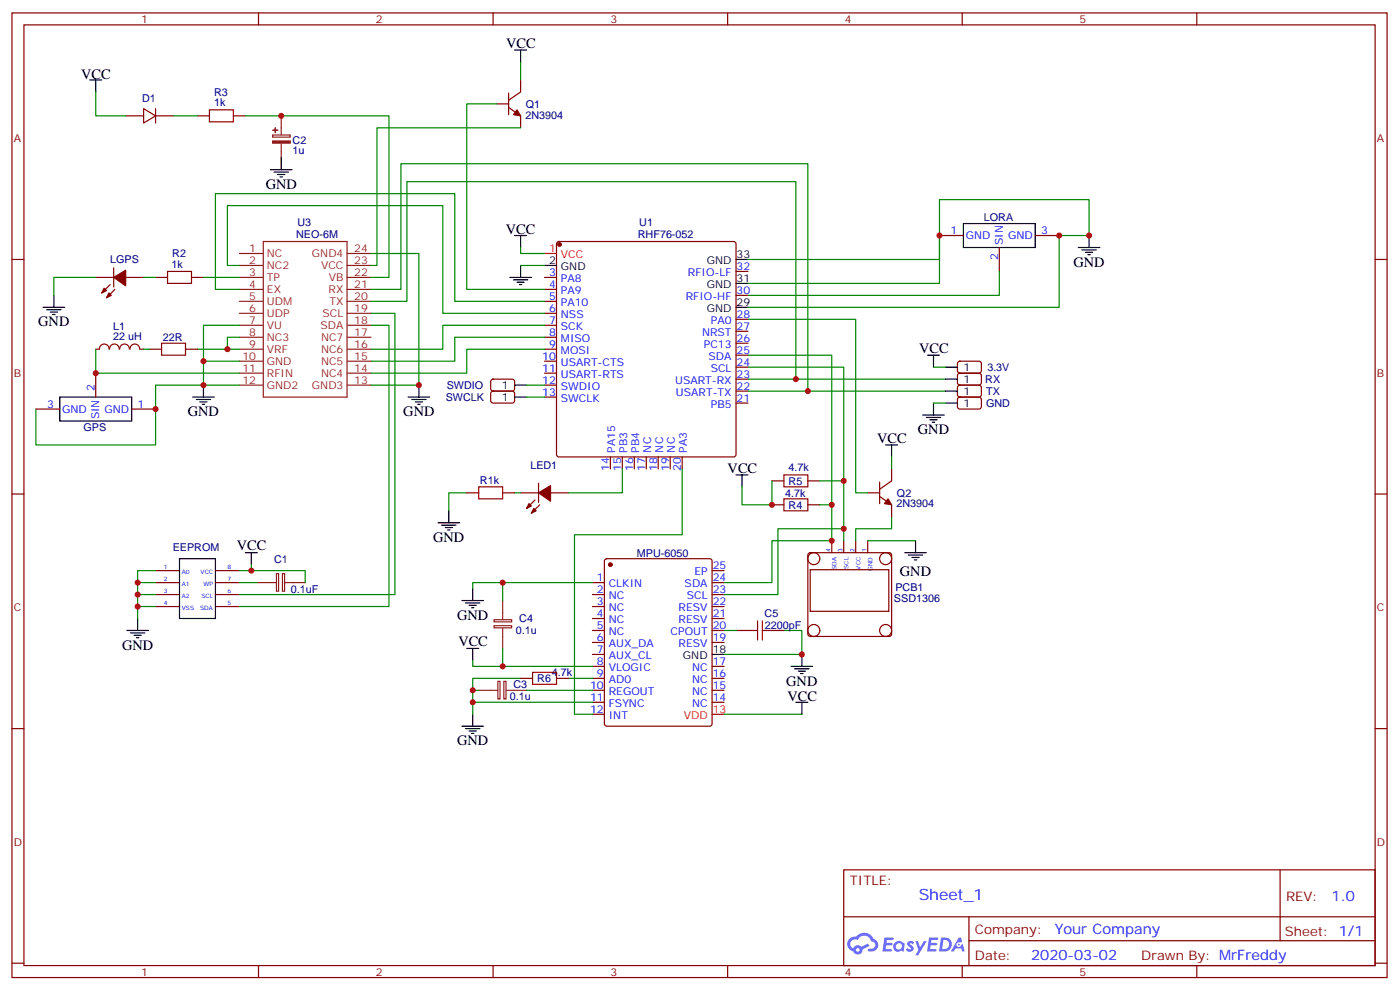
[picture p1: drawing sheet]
<svg xmlns="http://www.w3.org/2000/svg" width="413mm" height="292mm" viewBox="0 0 413 292" stroke-linecap="round" stroke-linejoin="round" font-family="sans-serif">
<g fill="none" stroke="#870000" stroke-width=".35">
<path d="M3.5 3.8h405.4v284.3h-405.4zM7.1 7.3h398.2v277.3h-398.2zM76.2 3.8v3.5M145.3 3.8v3.5M214.5 3.8v3.5M283.6 3.8v3.5M352.8 3.8v3.5M3.5 76.5h3.6M405.3 76.5h3.6M3.5 145.6h3.6M405.3 145.6h3.6M3.5 214.8h3.6"/>
<path d="M405.3 214.8h3.6M248.7 256.4h156.6v28.2h-156.6zM377.3 256.4v20.9M248.7 270.2h156.5M285.6 277.3h119.6M285.6 270.2v14.2M3.5 283.9h3.6M76.2 284.6v3.5M145.3 284.6v3.5M214.5 284.6v3.5M283.6 284.6v3.5M352.8 284.6v3.5"/>
<path d="M405.3 283.9h3.6"/>
</g>
<g fill="#5487ff">
<path d="M267.7 277.6a1.22 1.22 0 0 1 1.7 .2l-.4 .6a.47 .47 0 0 0-.3-.4 .47 .47 0 0 0-.5 .2l.1 .2a1.14 1.14 0 0 1 .8 1.8 1.14 1.14 0 0 1-1.9 0l-.2-.2 .5-.6 .7 .5a.29 .29 0 0 0 .3-.3 .29 .29 0 0 0-.2-.3 1.04 1.04 0 0 1-.6-1.7z"/>
<path d="M260.7 276.3h2.4l.3 .2-.2 .5-1.8 .1-.1 .8h1.5l.3 .4-.3 .4h-1.6l-.2 1.1h1.7l.2 .3-.2 .3-2.6 .1z"/>
<path d="M273.8 276.3h2.4l.3 .2-.1 .5-1.8 .1-.2 .8h1.6l.3 .4-.4 .4h-1.6l-.1 1.1h1.7l.2 .3-.2 .3-2.6 .1z"/>
<path d="M282.6 276.3h.7l.3 1.3-.6 .3a.69 .69 0 0 0-1 .3 .69 .69 0 0 0 .4 .9 .69 .69 0 0 0 .9-.6l.5-.2 .6 2.2h-.8l-.2-.9h-1.8l-.5 .9h-.8z"/>
<path d="M269.8 277.4h.8l.6 1.8 1.1-1.8h.9l-2.6 4.2h-.8l.9-1.5z"/>
<path d="M277.4 276.3l-.6 4.2h1.3a2.11 2.11 0 0 0 2.5-2.1 2.11 2.11 0 0 0-2.5-2.1zM278.1 277.1a1.39 1.39 0 0 1 1.7 1.4 1.39 1.39 0 0 1-1.8 1.3h-.3z"/>
<path d="M263.7 277.9a1.54 1.54 0 0 0-.1 2.2 1.54 1.54 0 0 0 2.2 .1l.6 .3 .3-2.3-.2-.3h-.4a1.49 1.49 0 0 0-2.4 0zM264 278.9a.94 .94 0 0 1 1.8 0 .94 .94 0 0 1-1.8 0z"/>
<path d="M250.4 276.7a2.18 2.18 0 0 0 1.1 3.7 1.44 1.44 0 0 0 1.6 .9 1.44 1.44 0 0 0 1.2-1.4l2-1.1-.5-.7-1.9 1a1.47 1.47 0 0 0-2.4 .4 1.39 1.39 0 0 1-.7-1.9 1.39 1.39 0 0 1 2-.5 2.12 2.12 0 0 1 2.2-1.3 2.12 2.12 0 0 1 1.9 1.7 1.14 1.14 0 0 1 1.1 1.4 1.14 1.14 0 0 1-1.7 .7 .43 .43 0 0 0-.5 .4 .43 .43 0 0 0 .4 .5 1.98 1.98 0 0 0 2.5-1.2 1.98 1.98 0 0 0-1.2-2.6 3.1 3.1 0 0 0-5.3-.6l-.9 .1zM252.3 280a.55 .55 0 0 1 1.1 0 .55 .55 0 0 1-1.1 0z"/>
<circle cx="282.6" cy="278.4" r=".26"/>
</g>
<g fill="none" stroke="#870000" stroke-width=".35">
<path d="M37 34.1h5.3M42.3 32l3.6 2.1-3.6 2.2zM45.9 34.1h5.3M45.9 32v4.3M58.2 34.1h3.5M68.8 34.1h3.5M146.4 30.6h3.5M149.9 31.7l3.6 2.4v3.6M149.9 27.4v6.4M153.5 23.6v3.5l-3.6 2.5M33.5 79v5.6M164.3 71.4l.4-.2h51.6l.5 .2 .2 .5v62.1l-.3 .5-.4 .2h-51.6l-.5-.2-.2-.5v-62.1z"/>
<path d="M276.9 69.4h7.1M294.6 73v7M305.2 69.4h7M28.2 81.8h5.3M32.5 83.9l-2.5 2.5M33.9 85.3l-2.5 2.5M37 81.8h5.3M45.9 81.8h3.5M56.4 81.8h3.6M160.5 81.8h3.5M160.5 85.3h3.5M160.5 88.8h3.5"/>
<path d="M160.5 92.4h3.5M160.5 95.9h3.5M160.5 99.4h3.5M217 97.6h3.5M217 94.1h3.5M217 87.1h3.5M217 80h3.5M28.2 102.9h1.1M28.2 110v7.1M29.3 102.9a1.41 1.41 0 0 1 1.4-1.5 1.41 1.41 0 0 1 1.4 1.5M32.3 102.9a1.41 1.41 0 0 1 1.4-1.5 1.41 1.41 0 0 1 1.4 1.5M35.3 102.9a1.41 1.41 0 0 1 1.4-1.5 1.41 1.41 0 0 1 1.4 1.5"/>
<path d="M38.3 102.9a1.41 1.41 0 0 1 1.5-1.5 1.41 1.41 0 0 1 1.4 1.5M41.3 102.9h1M44.1 102.9h3.5M54.7 102.9h3.5M144.9 112l.4-.2h6l.4 .7-.1 2.4-.6 .4-5.9-.1-.5-.6v-2.1zM144.9 115.5l.4-.2h6l.4 .7-.1 2.4-.6 .4-5.9-.1-.5-.6v-2.1zM160.5 102.9h3.5M160.5 106.5h3.5M160.5 110h3.5M160.5 113.5h3.5M160.5 117.1h3.5M217 118.8h3.5"/>
<path d="M217 115.3h3.5M217 111.8h3.5M217 108.2h3.5M217 104.7h3.5M217 101.2h3.5M282.5 110.2l.4-.2 5.9 .1 .5 .6-.1 2.4-.6 .4h-5.9l-.5-.7v-2.1zM282.5 113.7l.4-.2 5.9 .1 .5 .6-.1 2.4-.6 .5-5.9-.1-.5-.7v-2.1zM282.5 106.7l.4-.2h5.9l.5 .7-.1 2.4-.6 .4-5.9-.1-.5-.6v-2.1zM282.5 117.3l.4-.2h5.9l.5 .7-.1 2.3-.6 .5-5.9-.1-.5-.6v-2.1zM10.6 120.6h7M38.8 120.6h7.1M179.9 134.7v3.5"/>
<path d="M183.4 134.7v3.5M187 134.7v3.5M190.5 134.7v3.5M194 134.7v3.5M197.6 134.7v3.5M201.1 134.7v3.5M262.8 138.2v3.5l-3.5 2.5M137.6 145.3h3.5M148.2 145.3h3.5M153.5 145.3h5.2M157.7 147.4l-2.5 2.5M158.7 142.5v5.6"/>
<path d="M159.1 148.8l-2.5 2.5M162.3 145.3h5.3M227.5 148.8h3.6M227.5 141.7h3.6M238.1 148.8h3.6M238.1 141.7h3.6M245.2 159.4v3.5M248.7 159.4v3.5M252.2 159.4v3.5M255.8 159.4v3.5M255.8 145.3h3.5M259.3 146.3l3.5 2.5v3.5"/>
<path d="M259.3 142.1v6.3M45.9 171.7h7M45.9 175.3h7M45.9 178.8h7M45.9 168.2h7M63.5 171.7h7.1M63.5 175.3h7.1M63.5 178.8h7.1M63.5 168.2h7.1M174.6 171.7h3.6M174.6 175.3h3.6M174.6 178.8h3.6"/>
<path d="M178.4 164.9l.5-.2h30.3l.6 .4 .1 48.3-.5 .6-30.5 .1-.7-.5v-48.2zM209.9 171.7h3.5M209.9 175.3h3.5M209.9 178.8h3.5M209.9 168.2h3.5M238.4 163.1l.4-.2h23.3l.5 .2 .2 .5v23.3l-.2 .5-.5 .2h-23.3l-.5-.2-.2-.5v-23.3zM238.8 167.9h23.2v12.3h-23.2zM153.5 200h3.5M164 200h3.6M174.6 182.3h3.6M174.6 185.8h3.6M174.6 189.4h3.6"/>
<path d="M174.6 192.9h3.6M174.6 196.4h3.6M174.6 200h3.6M209.9 182.3h3.5M209.9 185.8h3.5M209.9 189.4h3.5M209.9 196.4h3.5M209.9 200h3.5M217 185.8h3.5M227.5 185.8h3.6M174.6 203.5h3.6M174.6 207h3.6"/>
<path d="M174.6 210.5h3.6M209.9 203.5h3.5M209.9 207h3.5"/>
<circle cx="239.9" cy="164.7" r="1.76"/>
<circle cx="261.1" cy="164.7" r="1.76"/>
<circle cx="239.9" cy="185.8" r="1.76"/>
<circle cx="261.1" cy="185.8" r="1.76"/>
</g>
<g fill="#870000" stroke="#870000" stroke-width=".35">
<path d="M155.9 148.4l.7 .8-1.4 .7z"/>
<path d="M157.3 149.9l.7 .7-1.4 .7z"/>
<path d="M158.7 145.3l3.6-2.1v4.5z"/>
<path d="M30.7 84.9l.7 .8-1.4 .7z"/>
<path d="M32.1 86.4l.7 .7-1.4 .7z"/>
<path d="M33.5 81.8l3.5-2.1v4.5z"/>
<path d="M152.4 32.4l1.1 1.7-2.2-.3z"/>
<path d="M261.8 147l1 1.8-2.1-.4z"/>
<circle cx="164.9" cy="72.1" r=".53"/>
<circle cx="179.9" cy="166.4" r=".53"/>
</g>
<path d="M160.5 74.7h3.5M209.9 210.5h3.5" fill="none" stroke="#f00" stroke-width=".35"/>
<g fill="none" stroke="#000" stroke-width=".35">
<path d="M151.7 14.7h3.5M153.5 14.7v3.6M26.5 23.6h3.5M28.2 23.6v3.5M79.7 50h6.4M80.8 50.7h4.2M81.8 51.4h2.2M82.5 52.1h.8M82.9 46.5v3.5M151.7 69.4h3.5M153.5 69.4v3.6M153.5 78.2v3.6"/>
<path d="M160.5 78.2h3.5M217 76.5h3.5M284 65.9h21.2v7.1h-21.2zM317.9 73h6.3M318.9 73.7h4.2M320 74.4h2.1M320.7 75.1h.7M321 69.4v3.6M12.7 90.6h6.3M13.8 91.3h4.2M14.8 92h2.1M15.5 92.7h.7"/>
<path d="M15.9 87.1v3.5M150.3 81.8h6.3M151.3 82.5h4.3M152.4 83.2h2.1M153.1 83.9h.7M217 90.6h3.5M217 83.5h3.5M17.6 117.1h21.2v7h-21.2zM56.8 117.1h6.3M57.9 117.8h4.2M58.9 118.5h2.1M59.6 119.2h.7"/>
<path d="M60 113.5v3.6M120.3 117.1h6.3M121.4 117.8h4.2M122.4 118.5h2.1M123.1 119.2h.7M123.5 113.5v3.6M151.7 113.5h3.5M151.7 117.1h3.5M273.4 104.7h3.5M275.2 104.7v3.5M275.2 118.8v3.5M278.7 111.8h3.5"/>
<path d="M278.7 115.3h3.5M278.7 108.2h3.5M278.7 118.8h3.5M217 140h3.5M218.7 140v3.5M261.1 131.2h3.5M262.8 131.2v3.5M272 122.3h6.3M273 123h4.3M274.1 123.8h2.1M274.8 124.5h.7M129.1 154.1h6.4"/>
<path d="M130.2 154.8h4.2M131.2 155.5h2.1M131.9 156.2h.7M132.3 150.6v3.5M269.9 159.4v3.5M52.9 164.7h10.6v17.6h-10.6zM72.3 162.9h3.5M74.1 162.9v3.5M136.2 177h6.3M137.2 177.7h4.3M138.3 178.4h2.1M139 179.1h.7"/>
<path d="M139.3 173.5v3.5M266.7 162.9h6.3M267.8 163.6h4.2M268.8 164.3h2.1M269.5 165h.7M37.4 185.8h6.3M38.5 186.5h4.2M39.5 187.3h2.1M40.2 188h.7M40.6 182.3v3.5M137.6 191.1h3.5M139.3 191.1v3.6"/>
<path d="M209.9 192.9h3.5M233.2 196.4h6.3M234.2 197.1h4.3M235.3 197.8h2.1M236 198.5h.7M236.4 192.9v3.5M136.2 214.1h6.3M137.2 214.8h4.3M138.3 215.5h2.1M139 216.2h.7M139.3 210.5v3.6M234.6 207h3.5"/>
<path d="M236.4 207v3.5"/>
</g>
<g fill="none" stroke="#8c2424" stroke-width=".35">
<path d="M80.4 39.8h5.1v.6h-5.1zM82.9 34.1v5.7M82.9 42.3v6M70.6 74.7h7M70.6 78.2h7M77.6 71.2h24.7v45.9h-24.7zM102.3 74.7h7.1M102.3 78.2h7.1M70.6 85.3h7M70.6 99.4h7M70.6 92.4h7M70.6 95.9h7"/>
<path d="M70.6 81.8h7M70.6 88.8h7M102.3 85.3h7.1M102.3 99.4h7.1M102.3 92.4h7.1M102.3 95.9h7.1M102.3 81.8h7.1M102.3 88.8h7.1M70.6 106.5h7M70.6 113.5h7M70.6 110h7M70.6 102.9h7"/>
<path d="M102.3 106.5h7.1M102.3 113.5h7.1M102.3 110h7.1M102.3 102.9h7.1M75.8 171.7h5.7M81.5 169.1h.6v5.2h-.6zM83.3 169.1h.6v5.2h-.6zM84 171.7h6M148.2 177v5.7M145.6 184.4h5.2v.7h-5.2zM145.6 182.7h5.2v.6h-5.2zM148.2 185.1v6"/>
<path d="M141.1 203.5h5.7M146.8 200.8h.6v5.2h-.6zM148.5 200.8h.7v5.2h-.7zM149.2 203.5h6"/>
</g>
<g fill="none" stroke="#008700" stroke-width=".35">
<path d="M153.5 18.3v5.3M28.2 27.1v7h8.8M51.2 34.1h7M72.3 34.1h42.4v47.7h-5.3M146.4 30.6h-8.8v54.7h22.9M153.5 37.7h-42.4v40.5h-1.7M70.6 78.2h-3.6v-17.6h63.5v31.8h30M109.4 74.7h14.1v38.8h-14.1M153.5 73v1.7h7M153.5 78.2h7M276.9 69.4v-10.6h44.1v10.6h-8.8v21.2h-91.7M276.9 69.4v7.1h-56.4"/>
<path d="M276.9 69.4v14.1h-56.4M28.2 81.8h-12.3v5.3M42.3 81.8h3.6M60 81.8h10.6M70.6 99.4h-3.6v3.5M70.6 95.9h-10.6v10.6M70.6 85.3h-7.1v-28.2h70.6v31.7h26.4M109.4 88.8h10.5v-35.2h114.7v58.2h-14.1M109.4 85.3h8.8v-37h119.9v67h40.6M109.4 95.9h5.3v82.9h-44.1M109.4 92.4h7v82.9h-45.8M160.5 99.4h-26.4v7.1h-24.7"/>
<path d="M160.5 95.9h-30v7h-21.1M220.5 94.1h31.7v51.2h3.6M294.6 80v7.1h-74.1M28.2 102.9v7.1h42.4M42.3 102.9h1.8M58.2 102.9h12.4M70.6 113.5h-24.7v17.7h-35.3v-10.6M70.6 106.5h-10.6v7M155.2 113.5h5.3M155.2 117.1h5.3M160.5 102.9h-22.9v7.1h-28.2M220.5 108.2h28.2v51.2"/>
<path d="M220.5 104.7h24.7v54.7h-17.7v12.3h-14.1M220.5 115.3h17.6M234.6 111.8h44.1M275.2 118.8h3.5M275.2 108.2h3.5M183.4 138.2v7.1h-15.8M201.1 138.2v19.4h-31.8v52.9h5.3M262.8 134.7v3.5M137.6 145.3h-5.3v5.3M151.7 145.3h1.8M227.5 141.7v7.1h-8.8v-5.3M241.7 148.8h3.5"/>
<path d="M241.7 141.7h7M248.7 155.9h-19.4v19.4h-15.9M255.8 159.4h14.1M262.8 152.3v3.6h-10.6v3.5M40.6 171.7h5.3M40.6 175.3h5.3M40.6 178.8h5.3M45.9 168.2h-5.3v14.1M70.6 168.2h19.4v3.5M70.6 171.7h5.2M74.1 166.4v1.8M148.2 171.7h-8.9v1.8"/>
<path d="M174.6 171.7h-26.4v5.3M139.3 194.7v1.7h35.3M148.2 191.1v5.3M153.5 200h-14.2v3.5M167.6 200h7M213.4 185.8h3.6M231.1 185.8h5.3v7.1h-23M141.1 203.5h-1.8v3.5M155.2 203.5h19.4M174.6 207h-35.3v3.5M213.4 210.5h23"/>
</g>
<path d="M61.7 32.4h7.1v3.5h-7.1zM49.4 80h7v3.5h-7zM47.6 101.2h7.1v3.5h-7.1zM231.1 140h7v3.5h-7zM141.1 143.5h7.1v3.5h-7.1zM231.1 147h7v3.6h-7zM157 198.2h7v3.5h-7zM220.5 185.8h2.8M223.3 183v5.7M224.7 185.8h2.8M224.7 183v5.7" fill="none" stroke="#a10000" stroke-width=".35"/>
<g fill="#8c2424" stroke="#8c2424" stroke-width=".35">
<path d="M80.4 41.6h5.1v.6h-5.1z"/>
<path d="M80.4 38.4h1.4z"/>
<path d="M81.1 37.7l.1 1.4z"/>
</g>
<g fill="#c00">
<circle cx="82.9" cy="34.1" r=".88"/>
<circle cx="248.7" cy="141.7" r=".88"/>
<circle cx="148.2" cy="196.4" r=".88"/>
<circle cx="139.3" cy="207" r=".88"/>
<circle cx="60" cy="106.5" r=".88"/>
<circle cx="67" cy="102.9" r=".88"/>
<circle cx="40.6" cy="175.3" r=".88"/>
<circle cx="74.1" cy="168.2" r=".88"/>
<circle cx="45.9" cy="120.6" r=".88"/>
<circle cx="28.2" cy="110" r=".88"/>
<circle cx="238.1" cy="115.3" r=".88"/>
<circle cx="312.2" cy="69.4" r=".88"/>
<circle cx="276.9" cy="69.4" r=".88"/>
<circle cx="321" cy="69.4" r=".88"/>
<circle cx="234.6" cy="111.8" r=".88"/>
<circle cx="60" cy="113.5" r=".88"/>
<circle cx="40.6" cy="171.7" r=".88"/>
<circle cx="40.6" cy="178.8" r=".88"/>
<circle cx="123.5" cy="113.5" r=".88"/>
<circle cx="245.2" cy="159.4" r=".88"/>
<circle cx="248.7" cy="155.9" r=".88"/>
<circle cx="148.2" cy="171.7" r=".88"/>
<circle cx="245.2" cy="148.8" r=".88"/>
<circle cx="227.5" cy="148.8" r=".88"/>
<circle cx="236.4" cy="192.9" r=".88"/>
<circle cx="139.3" cy="203.5" r=".88"/>
</g>
<text font-size="4.6" fill="#00f" x="270.8" y="265.4">Sheet_1</text>
<g font-size="4.2">
<text x="149.2" y="14">VCC</text>
<text x="23.9" y="23.2">VCC</text>
<text x="78.3" y="55.7">GND</text>
<text x="149.1" y="69.1">VCC</text>
<text x="316.4" y="78.6">GND</text>
<text x="11.3" y="96.2">GND</text>
<text x="270.9" y="104">VCC</text>
<text x="55.4" y="122.7">GND</text>
<text x="118.9" y="122.7">GND</text>
<text x="258.6" y="130.5">VCC</text>
<text x="270.6" y="128">GND</text>
<text x="214.5" y="139.3">VCC</text>
<text x="127.7" y="159.7">GND</text>
<text x="69.8" y="162.2">VCC</text>
<text x="265.3" y="169.6">GND</text>
<text x="134.8" y="182.7">GND</text>
<text x="36" y="191.5">GND</text>
<text x="135.1" y="190.4">VCC</text>
<text x="231.8" y="202.1">GND</text>
<text x="232.1" y="206.7">VCC</text>
<text x="134.8" y="219.7">GND</text>
</g>
<g font-size="4.2" fill="#00f">
<text x="392.5" y="265.7">1.0</text>
<text x="310.9" y="275.2">Your Company</text>
<text x="304" y="283">2020-03-02</text>
</g>
<g font-size="3.9" fill="#800">
<text x="250.5" y="261">TITLE:</text>
<text x="379.1" y="265.7">REV:</text>
<text x="287.4" y="275.2">Company:</text>
<text x="378.7" y="275.8">Sheet: 1/1</text>
<text x="287.4" y="282.9">Date:</text>
<text x="336.4" y="282.9">Draw</text>
<text x="346.6" y="282.9">n By: MrFreddy</text>
</g>
<g font-size="3.2" fill="#800">
<text x="41.6" y="6.8">1</text>
<text x="110.8" y="6.8">2</text>
<text x="179.9" y="6.8">3</text>
<text x="249.1" y="6.8">4</text>
<text x="318.2" y="6.8">5</text>
<text x="4.1" y="41.9">A</text>
<text x="405.9" y="41.9">A</text>
<text x="4.1" y="111.1">B</text>
<text x="405.9" y="111.1">B</text>
<text x="4.1" y="180.2">C</text>
<text x="405.9" y="180.2">C</text>
<text x="4.1" y="249.3">D</text>
<text x="405.9" y="249.3">D</text>
<text x="41.6" y="287.6">1</text>
<text x="110.8" y="287.6">2</text>
<text x="179.9" y="287.6">3</text>
<text x="249.1" y="287.6">4</text>
<text x="318.2" y="287.6">5</text>
</g>
<g font-size="3.2" fill="#000080">
<text x="63.1" y="28.2">R3</text>
<text x="41.9" y="30">D1</text>
<text x="63.1" y="31.3">1k</text>
<text x="154.9" y="34.9">2N3904</text>
<text x="155" y="31.8">Q1</text>
<text x="86.3" y="45.5">1u</text>
<text x="86.3" y="42.4">C2</text>
<text x="290" y="65.3">LORA</text>
<text x="87.3" y="70">NEO-6M</text>
<text x="87.7" y="66.7">U3</text>
<text x="188" y="70">RHF76-052</text>
<text x="188.4" y="66.7">U1</text>
<text x="32.5" y="77.6">LGPS</text>
<text x="50.8" y="75.7">R2</text>
<text x="50.5" y="79">1k</text>
<text x="33.3" y="100.4">22 uH</text>
<text x="33.3" y="97.2">L1</text>
<text x="48" y="100.6">22R</text>
<text x="290.4" y="112.9">RX</text>
<text x="291" y="109.4">3.3V</text>
<text x="131.4" y="118.2">SWCLK</text>
<text x="131.7" y="114.7">SWDIO</text>
<text x="290.7" y="116.4">TX</text>
<text x="290.7" y="120">GND</text>
<text x="24.6" y="127.1">GPS</text>
<text x="141.5" y="142.8">R1k</text>
<text x="156.3" y="138.2">LED1</text>
<text x="232.5" y="138.9">4.7k</text>
<text x="232.5" y="142.9">R5</text>
<text x="231.5" y="146.4">4.7k</text>
<text x="232.5" y="149.9">R4</text>
<text x="264.2" y="149.6">2N3904</text>
<text x="264.4" y="146.5">Q2</text>
<text x="50.9" y="162.3">EEPROM</text>
<text x="80.8" y="165.9">C1</text>
<text x="187.8" y="164.1">MPU-6050</text>
<text x="85.8" y="174.7">0.1uF</text>
<text x="263.5" y="177.5">SSD1306</text>
<text x="263.9" y="174.2">PCB1</text>
<text x="153.1" y="183.4">C4</text>
<text x="225.4" y="181.8">C5</text>
<text x="225.5" y="185.3">2200pF</text>
<text x="152" y="187">0.1u</text>
<text x="151.4" y="202.8">C3</text>
<text x="158.4" y="201.1">R6</text>
<text x="162.7" y="199.3">4.7k</text>
<text x="150.3" y="206.4">0.1u</text>
</g>
<g font-size="3.2" fill="#00f">
<text x="280.2" y="69.1">1</text>
<text x="284.7" y="70.5">GND</text>
<text x="297.2" y="70.5">GND</text>
<text x="306.9" y="69.1">3</text>
<text x="294.2" y="76.7" transform="rotate(-90 294.2 76.7)">2</text>
<text x="295.6" y="72.2" transform="rotate(-90 295.6 72.2)">SIN</text>
<text x="161.9" y="81.4">3</text>
<text x="165.3" y="83.2">PA8</text>
<text x="202.8" y="81.4">RFIO-LF</text>
<text x="217.1" y="79.7">32</text>
<text x="161.9" y="84.9">4</text>
<text x="161.9" y="88.5">5</text>
<text x="165.3" y="86.7">PA9</text>
<text x="202.1" y="88.5">RFIO-HF</text>
<text x="217.1" y="86.7">30</text>
<text x="161.9" y="92">6</text>
<text x="161.9" y="95.5">7</text>
<text x="165.3" y="90.2">PA10</text>
<text x="165.3" y="93.8">NSS</text>
<text x="209.6" y="95.5">PA0</text>
<text x="217.1" y="93.8">28</text>
<text x="161.9" y="99.1">8</text>
<text x="165.3" y="97.3">SCK</text>
<text x="165.3" y="100.8">MISO</text>
<text x="206.9" y="99.1">NRST</text>
<text x="217.1" y="100.8">26</text>
<text x="217.1" y="97.3">27</text>
<text x="159.8" y="106.1">10</text>
<text x="161.9" y="102.6">9</text>
<text x="165.3" y="104.4">MOSI</text>
<text x="165.3" y="107.9">USART-CTS</text>
<text x="207.5" y="102.6">PC13</text>
<text x="208.9" y="106.1">SDA</text>
<text x="217.1" y="107.9">24</text>
<text x="217.1" y="104.4">25</text>
<text x="159.8" y="109.6">11</text>
<text x="159.8" y="113.2">12</text>
<text x="165.3" y="111.4">USART-RTS</text>
<text x="199" y="113.2">USART-RX</text>
<text x="209.5" y="109.6">SCL</text>
<text x="217.1" y="111.4">23</text>
<text x="27.9" y="115.3" transform="rotate(-90 27.9 115.3)">2</text>
<text x="159.8" y="116.7">13</text>
<text x="165.3" y="114.9">SWDIO</text>
<text x="165.3" y="118.5">SWCLK</text>
<text x="199.3" y="116.7">USART-TX</text>
<text x="217.1" y="118.5">21</text>
<text x="217.1" y="114.9">22</text>
<text x="13.9" y="120.2">3</text>
<text x="18.3" y="121.6">GND</text>
<text x="29.3" y="123.6" transform="rotate(-90 29.3 123.6)">SIN</text>
<text x="30.8" y="121.6">GND</text>
<text x="40.6" y="120.2">1</text>
<text x="209.5" y="120.2">PB5</text>
<text x="181.3" y="133.4" transform="rotate(-90 181.3 133.4)">PA15</text>
<text x="184.9" y="133.4" transform="rotate(-90 184.9 133.4)">PB3</text>
<text x="188.4" y="133.4" transform="rotate(-90 188.4 133.4)">PB4</text>
<text x="191.9" y="133.4" transform="rotate(-90 191.9 133.4)">NC</text>
<text x="195.4" y="133.4" transform="rotate(-90 195.4 133.4)">NC</text>
<text x="199" y="133.4" transform="rotate(-90 199 133.4)">NC</text>
<text x="202.5" y="133.4" transform="rotate(-90 202.5 133.4)">PA3</text>
<text x="179.6" y="138.9" transform="rotate(-90 179.6 138.9)">14</text>
<text x="183.1" y="138.9" transform="rotate(-90 183.1 138.9)">15</text>
<text x="186.6" y="138.9" transform="rotate(-90 186.6 138.9)">16</text>
<text x="190.1" y="138.9" transform="rotate(-90 190.1 138.9)">17</text>
<text x="193.7" y="138.9" transform="rotate(-90 193.7 138.9)">18</text>
<text x="197.2" y="138.9" transform="rotate(-90 197.2 138.9)">19</text>
<text x="200.7" y="138.9" transform="rotate(-90 200.7 138.9)">20</text>
<text x="210.1" y="167.9">25</text>
<text x="176" y="171.4">1</text>
<text x="179.5" y="173.1">CLKIN</text>
<text x="201.8" y="173.1">SDA</text>
<text x="204.7" y="169.6">EP</text>
<text x="210.1" y="171.4">24</text>
<text x="176" y="174.9">2</text>
<text x="176" y="178.4">3</text>
<text x="179.5" y="176.7">NC</text>
<text x="202.4" y="176.7">SCL</text>
<text x="210.1" y="178.4">22</text>
<text x="210.1" y="174.9">23</text>
<text x="176" y="182">4</text>
<text x="176" y="185.5">5</text>
<text x="179.5" y="180.2">NC</text>
<text x="179.5" y="183.7">NC</text>
<text x="200" y="183.7">RESV</text>
<text x="200" y="180.2">RESV</text>
<text x="210.1" y="185.5">20</text>
<text x="210.1" y="182">21</text>
<text x="176" y="189">6</text>
<text x="179.5" y="187.3">NC</text>
<text x="179.5" y="190.8">AUX_DA</text>
<text x="197.7" y="187.3">CPOUT</text>
<text x="200" y="190.8">RESV</text>
<text x="210.1" y="189">19</text>
<text x="176" y="192.5">7</text>
<text x="176" y="196.1">8</text>
<text x="179.5" y="194.3">AUX_CL</text>
<text x="179.5" y="197.8">VLOGIC</text>
<text x="204" y="197.8">NC</text>
<text x="210.1" y="196.1">17</text>
<text x="173.9" y="203.1">10</text>
<text x="176" y="199.6">9</text>
<text x="179.5" y="201.4">AD0</text>
<text x="204" y="201.4">NC</text>
<text x="210.1" y="203.1">15</text>
<text x="210.1" y="199.6">16</text>
<text x="173.9" y="206.7">11</text>
<text x="179.5" y="204.9">REGOUT</text>
<text x="179.5" y="208.4">FSYNC</text>
<text x="204" y="208.4">NC</text>
<text x="204" y="204.9">NC</text>
<text x="210.1" y="206.7">14</text>
<text x="173.9" y="210.2">12</text>
<text x="179.5" y="211.9">INT</text>
</g>
<g font-size="3.2" fill="#8d2323">
<text x="73.5" y="74.4">1</text>
<text x="73.5" y="77.9">2</text>
<text x="78.7" y="75.8">NC</text>
<text x="92" y="75.8">GND4</text>
<text x="104.4" y="74.4">24</text>
<text x="104.4" y="77.9">23</text>
<text x="73.5" y="81.4">3</text>
<text x="78.7" y="79.3">NC2</text>
<text x="78.7" y="82.8">TP</text>
<text x="94.6" y="79.3">VCC</text>
<text x="96.9" y="82.8">VB</text>
<text x="104.4" y="81.4">22</text>
<text x="73.5" y="84.9">4</text>
<text x="73.5" y="88.5">5</text>
<text x="78.7" y="86.4">EX</text>
<text x="78.7" y="89.9">UDM</text>
<text x="96.9" y="86.4">RX</text>
<text x="97.1" y="89.9">TX</text>
<text x="104.4" y="84.9">21</text>
<text x="104.4" y="88.5">20</text>
<text x="73.5" y="92">6</text>
<text x="73.5" y="95.5">7</text>
<text x="78.7" y="93.4">UDP</text>
<text x="95.1" y="93.4">SCL</text>
<text x="104.4" y="92">19</text>
<text x="104.4" y="95.5">18</text>
<text x="73.5" y="99.1">8</text>
<text x="78.7" y="100.5">NC3</text>
<text x="78.7" y="96.9">VU</text>
<text x="94.5" y="96.9">SDA</text>
<text x="94.6" y="100.5">NC7</text>
<text x="104.4" y="99.1">17</text>
<text x="71.5" y="106.1">10</text>
<text x="73.5" y="102.6">9</text>
<text x="78.7" y="107.5">GND</text>
<text x="78.7" y="104">VRF</text>
<text x="94.6" y="107.5">NC5</text>
<text x="94.6" y="104">NC6</text>
<text x="104.4" y="106.1">15</text>
<text x="104.4" y="102.6">16</text>
<text x="71.5" y="113.2">12</text>
<text x="71.5" y="109.6">11</text>
<text x="78.7" y="111.1">RFIN</text>
<text x="94.6" y="111.1">NC4</text>
<text x="104.4" y="113.2">13</text>
<text x="104.4" y="109.6">14</text>
<text x="78.7" y="114.6">GND2</text>
<text x="92" y="114.6">GND3</text>
</g>
<g font-size="3.2" fill="#f00">
<text x="161.9" y="74.4">1</text>
<text x="165.3" y="76.1">VCC</text>
<text x="201.5" y="211.9">VDD</text>
<text x="210.1" y="210.2">13</text>
</g>
<g font-size="3.2">
<text x="161.9" y="77.9">2</text>
<text x="208.4" y="77.9">GND</text>
<text x="217.1" y="76.1">33</text>
<text x="165.3" y="79.7">GND</text>
<text x="217.1" y="83.2">31</text>
<text x="208.4" y="84.9">GND</text>
<text x="208.4" y="92">GND</text>
<text x="217.1" y="90.2">29</text>
<text x="284" y="112.8">1</text>
<text x="284" y="109.3">1</text>
<text x="147.9" y="114.6">1</text>
<text x="147.9" y="118.1">1</text>
<text x="284" y="116.3">1</text>
<text x="284" y="119.9">1</text>
<text x="201.3" y="194.3">GND</text>
<text x="210.1" y="192.5">18</text>
</g>
<g font-size="1.8" fill="#00f">
<text x="48.3" y="167.9">1</text>
<text x="67" y="167.9">8</text>
<text x="244.8" y="162.7" transform="rotate(-90 244.8 162.7)">4</text>
<text x="246.6" y="168" transform="rotate(-90 246.6 168)">SDA</text>
<text x="248.4" y="162.7" transform="rotate(-90 248.4 162.7)">3</text>
<text x="250.1" y="167.6" transform="rotate(-90 250.1 167.6)">SCL</text>
<text x="251.9" y="162.7" transform="rotate(-90 251.9 162.7)">2</text>
<text x="253.6" y="167.9" transform="rotate(-90 253.6 167.9)">VCC</text>
<text x="255.4" y="162.7" transform="rotate(-90 255.4 162.7)">1</text>
<text x="48.3" y="171.4">2</text>
<text x="53.6" y="169.3">A0</text>
<text x="53.6" y="172.8">A1</text>
<text x="59.1" y="169.3">VCC</text>
<text x="60" y="172.8">WP</text>
<text x="67" y="171.4">7</text>
<text x="257.2" y="168.3" transform="rotate(-90 257.2 168.3)">GND</text>
<text x="48.3" y="174.9">3</text>
<text x="48.3" y="178.4">4</text>
<text x="53.6" y="176.3">A2</text>
<text x="53.6" y="179.8">VSS</text>
<text x="59" y="179.8">SDA</text>
<text x="59.4" y="176.3">SCL</text>
<text x="67" y="178.4">5</text>
<text x="67" y="174.9">6</text>
</g>
</svg>
